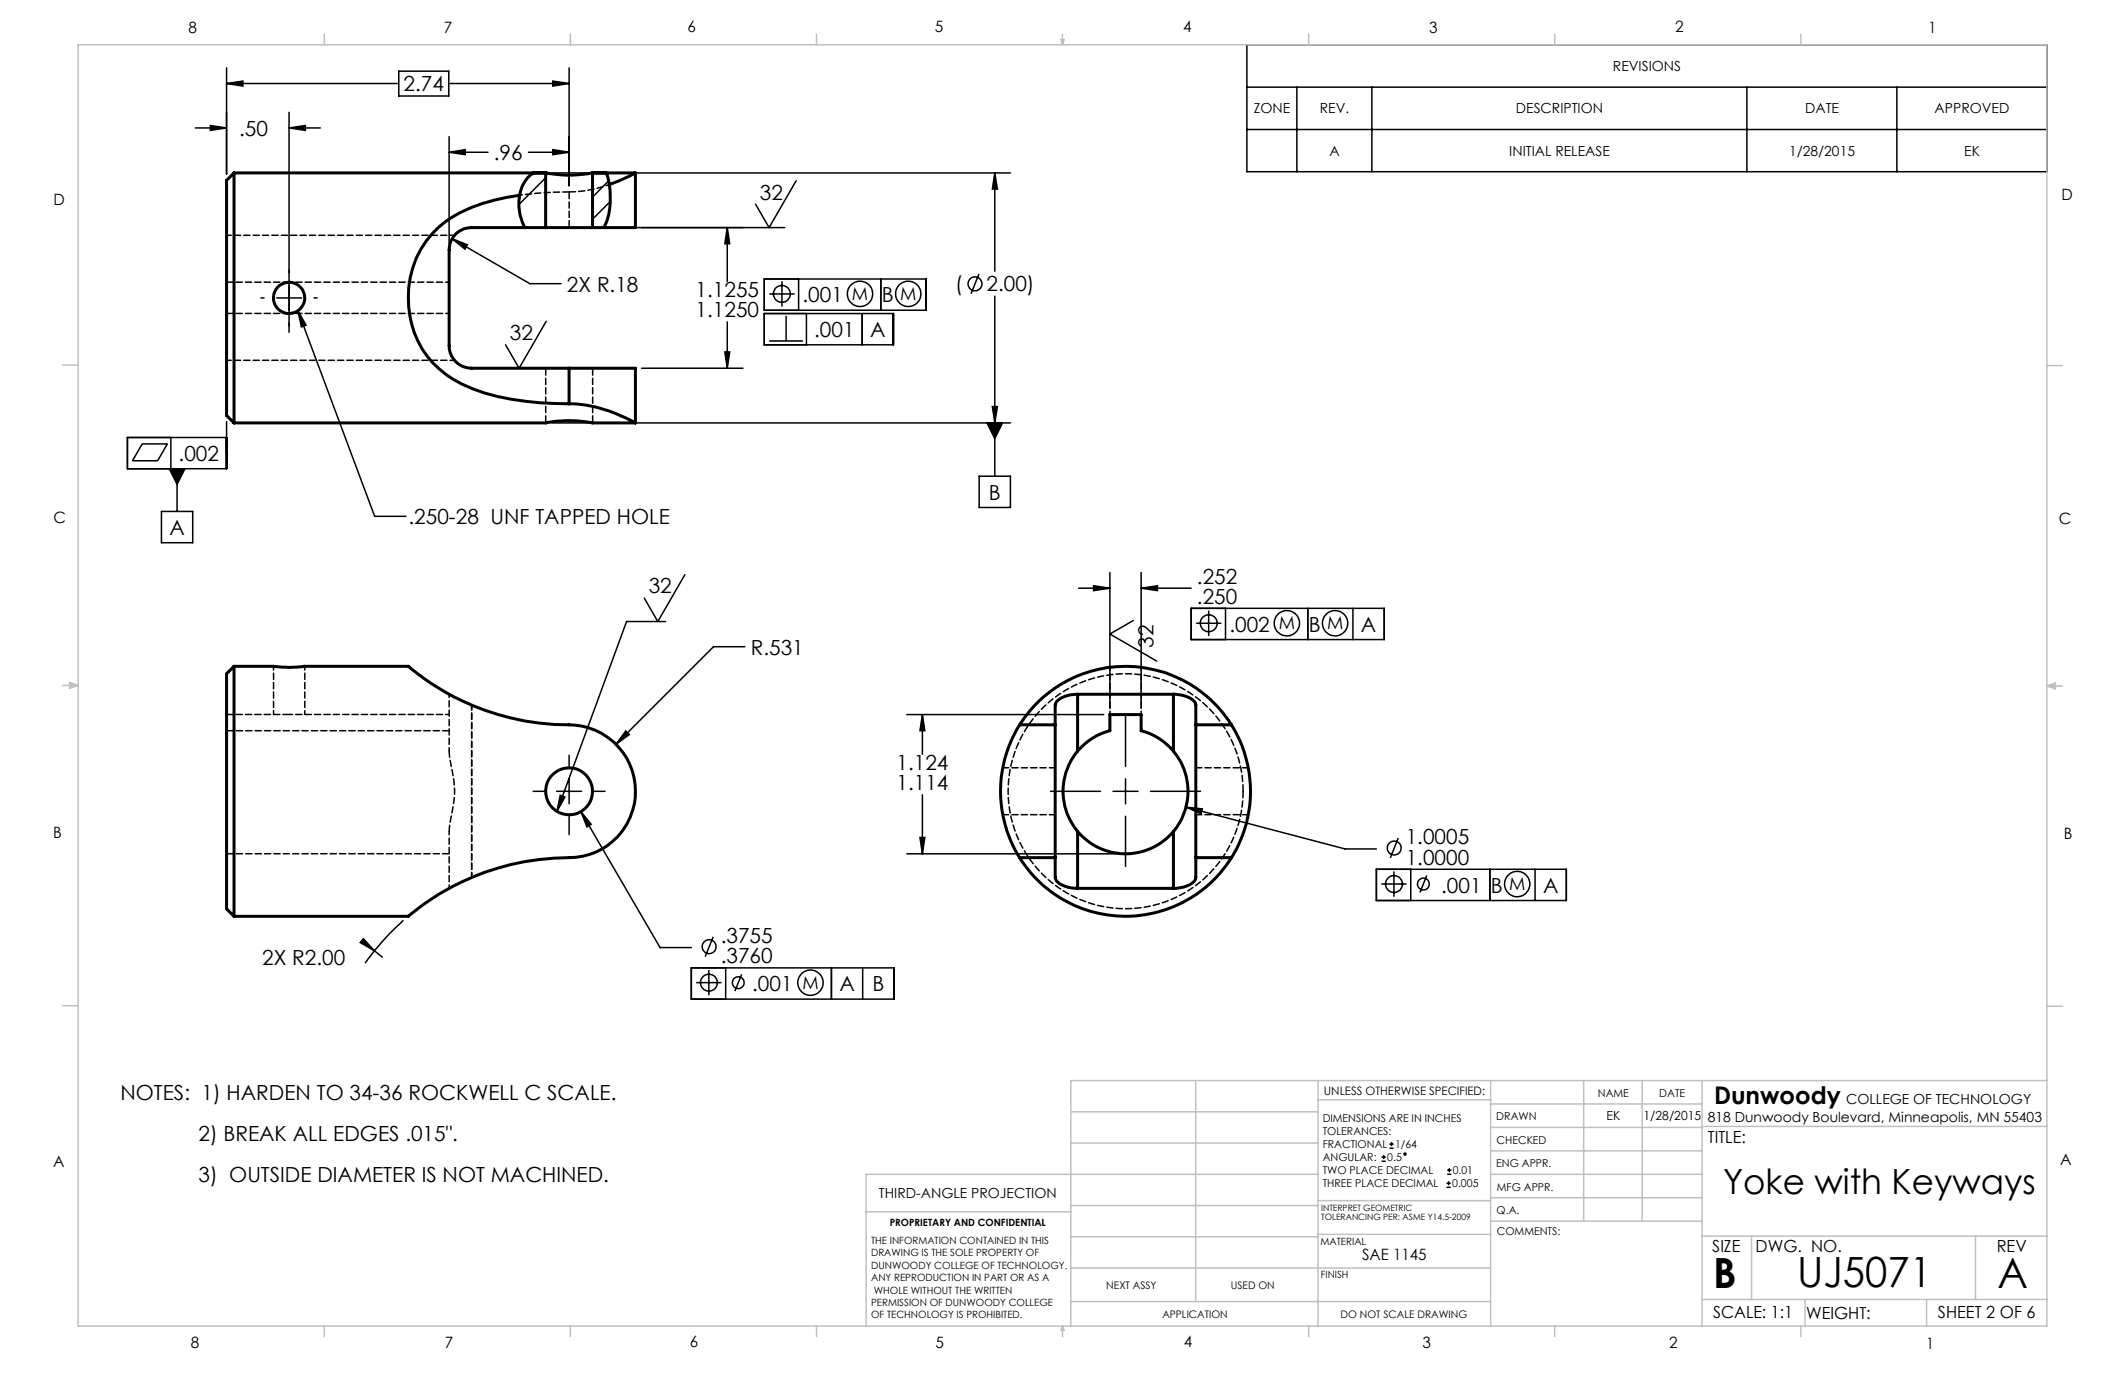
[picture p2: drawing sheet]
<svg xmlns="http://www.w3.org/2000/svg" width="432mm" height="279mm" viewBox="0 0 432 279" stroke-linecap="round" stroke-linejoin="round" font-family="sans-serif">
<g fill="none" stroke="#000" stroke-width=".3">
<path d="M46 17l3.4-.5v1zM46 13.8v21.6M46 17h34.7M81 14.5h10.2v5h-10.2zM91.5 17h24.1M112.3 16.5l3.3 .5-3.3 .5zM115.6 13.8v23.9M253.4 9.1h162.5v25.8h-162.5zM253.4 17.7h162.5M263.5 17.7v17.2M278.8 17.7v17.2M355 17.7v17.2"/>
<path d="M385.4 17.7v17.2M39.7 26h6.3M42.8 25.5l3.2 .5-3.2 .5zM58.7 26l3.4-.5v1zM58.7 22.8v44.7M58.7 26h6.4M91.3 27.8v21.7M91.3 30.9h7.9M91.3 30.9l3.2-.5v1zM107.4 30.9h8.2M110.9 36.1l-5.5 5.5M112.1 35.1h93.2"/>
<path d="M112.3 30.4l3.3 .5-3.3 .5zM123.7 36.8l-3.3 3.2M161.8 36.7l-5.5 9.5-2.8-4.7M202.1 35.1l.6 3.3h-1.1zM202.1 35.1v20M253.4 26.3h162.5M91.9 48.5l3.1 1.2-.5 .9zM91.9 48.5l15.8 9.1h6.3M116.9 46.2h42.6M124 41l-3.6 3.6M147.8 46.2l.5 3.3h-1zM147.8 46.2v11"/>
<path d="M155.3 56.7h32.9v6.3h-32.9zM156.3 59.7h5.2M158.9 57.1v5.2M162.3 56.7v6.3M179 56.7v6.3M198.9 55.7l-1.6 4M53 60.5h.7M56.2 60.5h5.1M60.5 63.1l15.6 41.8h6.4M60.5 63.1l1.7 3-1 .3zM63.8 60.5h.7M111 65.3l-5.5 9.5-2.8-4.7"/>
<path d="M130.4 74.8h20.6M147.3 71.5h1l-.5 3.3zM147.8 65.4v9.4M155.3 63.7h26.2v6.4h-26.2zM156.3 69.3h6.9M159.7 64.2v5.1M163.9 63.7v6.4M175.2 63.7v6.4M202.1 60.2v36.6M28.9 90.2h5.1l-2 3.4h-5.1zM34.4 95.2h3.2l-1.6 3.2zM34.7 88.9v6.3"/>
<path d="M36 95.2v8.7M46 85.7v9.5h-20.1v-6.3h20.1M112.1 85.9h93.2M199 96.8h6.3v6.3h-6.3zM200.6 85.9h3.1l-1.6 3.2zM201.6 82.6h1.1l-.6 3.3zM32.8 103.9h6.4v6.4h-6.4zM139.2 116.8l-5.5 9.5-2.8-4.8M219.2 119.5h6.3M222.2 119l3.3 .5-3.3 .5zM225.5 116.3v27.6M231.9 119.5l3.3-.5v1z"/>
<path d="M231.9 116.3v27.6M231.9 119.5h10.1M135.3 126.3h-8l-14.1 38.6M151.3 131.4h-6.3l-19.8 19.8M230.3 126.1l-4.8 2.7 9.6 5.5M242 123.6h39.3v6.4h-39.3zM243.1 126.6h5.1M245.6 124.1v5.1M249 123.6v6.4M265.7 123.6v6.4M274.9 123.6v6.4M115.6 153.5v2.2"/>
<path d="M115.6 158.3v5M127.1 148.6l.8 .7-2.7 1.9zM184.3 145.2h40M187.4 145.2l.5 3.3h-1zM187.4 145.2v8.1M228.7 145.6v10.1M228.7 158.3v5M108.3 160.8h2.3M113.1 160.8h5.1M113.8 161.6l1 .4-1.6 2.9zM115.6 165.9v3.7M118 164.9l2.1 2.6-.8 .5z"/>
<path d="M118 164.9l16.1 27.6h6.4M120.7 160.8h2.2M184.3 173.5h43.1M186.9 170.2h1l-.5 3.3zM187.4 161.5v12M213.5 160.8h10.1M226.2 160.8h5M228.7 165.9v10.1M233.8 160.8h10.1M241 164l3.3 .4-.2 .9zM241 164l32.3 8.5h6.4M279.7 176.6h38.6v6.4h-38.6z"/>
<path d="M280.7 179.6h5.1M283.2 177.1v5.1M284.1 170.3l-1.6 4M286.7 176.6v6.4M289.9 177.9l-1.4 3.5M302.8 176.6v6.4M311.9 176.6v6.4M73.8 190.7l2.3 2.5-2.9-1.7zM76.1 193.2l1.6 1.3M82 187a53.2 53.2 0 0 0-7.8 8.7M140.5 196.7h41.1v6.3h-41.1zM141.5 199.7h5.1"/>
<path d="M144 197.1v5.1M144.9 190.4l-1.6 4M147.5 196.7v6.3M150.7 198l-1.4 3.4M168.9 196.7v6.3M175.3 196.7v6.3M280.7 236h.9M280.7 235.1h.9M281.2 234.7v.8M282.3 233.3h.9M282.3 232.5h.9M282.8 232.1v.8"/>
<path d="M294.1 238.6h.8M294.1 237.8h.8M294.5 237.4v.8M293.9 241.3h.9M293.9 240.5h.9M294.4 240v.8"/>
<circle cx="158.9" cy="59.7" r="1.71"/>
<circle cx="174.8" cy="59.7" r="2.59"/>
<circle cx="184.5" cy="59.7" r="2.58"/>
<circle cx="198.1" cy="57.7" r="1.42"/>
<circle cx="245.6" cy="126.6" r="1.71"/>
<circle cx="261.5" cy="126.7" r="2.57"/>
<circle cx="271.3" cy="126.6" r="2.57"/>
<circle cx="283.3" cy="179.6" r="1.71"/>
<circle cx="283.3" cy="172.3" r="1.42"/>
<circle cx="289.2" cy="179.7" r="1.2"/>
<circle cx="308.3" cy="179.6" r="2.57"/>
<circle cx="144" cy="199.7" r="1.72"/>
<circle cx="144.1" cy="192.4" r="1.42"/>
<circle cx="150" cy="199.7" r="1.2"/>
<circle cx="164.7" cy="199.7" r="2.57"/>
<circle cx="285.5" cy="234.5" r=".21"/>
</g>
<g fill="none" stroke="#c0c0c0" stroke-width=".3">
<path d="M15.9 9.1h400v260.4h-400zM65.9 6.9v2.2M115.9 6.9v2.2M165.9 6.9v2.2M215.6 8h.6l-.3 1.1zM215.7 8l.2 1.1M215.9 6.9v2.2M216 8l-.1 1.1M265.9 6.9v2.2M315.9 6.9v2.2M365.9 6.9v2.2M12.7 74.2h3.2"/>
<path d="M415.9 74.3h3.2M12.7 139.3h3.2M14.2 139.1l1.7 .2M14.2 138.7l1.7 .6-1.7 .5zM15.9 139.3l-1.7 .3M415.9 139.4h3.2M415.9 139.4l1.8-.6v1.2zM415.9 139.4l1.8 .3M417.7 139.2l-1.8 .2M12.7 204.4h3.2M243 219.6v44.9M267.8 219.6v49.9"/>
<path d="M302.9 219.6v49.9M321.8 219.6v28.5M333.7 219.6v28.5M345.9 219.6v49.9M415.9 204.5h3.2M415.9 219.6h-198.3v49.9M217.6 232.3h50.2M217.6 225.9h50.2M267.8 238.6h-91.8v30.9M267.8 223.5h35.1M302.9 233.9h43M302.9 229.1h43"/>
<path d="M302.9 224.3h43M302.9 238.6h43M345.9 228.9h70M176 246.2h41.6M217.6 257.7h85.3M217.6 251.3h50.2M217.6 245h50.2M267.8 250.8h35.1M267.8 244h35.1M302.9 248.1h43M302.9 243.4h43M345.9 251.2h70"/>
<path d="M355.9 251.2v12.9M401.4 251.2v12.9M65.9 269.5v2.1M115.9 269.5v2.1M165.9 269.5v2.1M215.9 269.5v2.1M215.9 269.5l.3 .8h-.6zM217.6 264.5h85.3M265.9 269.5v2.1M315.9 269.5v2.1M345.9 264.1h70M365.9 269.5v2.1"/>
<path d="M366.8 264.1v5.4M391.5 264.1v5.4"/>
</g>
<g fill="#000">
<path d="M201.6 82.6h1.1l-.6 3.3zM202.1 35.1l.6 3.3h-1.1zM46 17l3.4-.5v1zM112.3 16.5l3.3 .5-3.3 .5zM91.3 30.9l3.2-.5v1zM112.3 30.4l3.3 .5-3.3 .5z"/>
<path d="M113.8 161.6l1 .4-1.6 2.9zM60.5 63.1l1.7 3-1 .3zM34.4 95.2l1.6 3.2 1.6-3.2zM200.6 85.9l1.5 3.2 1.6-3.2z"/>
<path d="M241 164l3.1 1.3 .2-.9zM222.2 119l3.3 .5-3.3 .5zM231.9 119.5l3.3-.5v1zM186.9 170.2h1l-.5 3.3zM187.4 145.2l.5 3.3h-1zM127.1 148.6l-1.9 2.6 2.7-1.9zM73.8 190.7l-.6 .8 2.9 1.7zM118 164.9l1.3 3.1 .8-.5zM147.3 71.5h1l-.5 3.3zM147.8 46.2l.5 3.3h-1zM58.7 26l3.4-.5v1zM42.8 25.5l3.2 .5-3.2 .5zM91.9 48.5l2.6 2.1 .5-.9z"/>
</g>
<g fill="none" stroke="#000" stroke-width=".61">
<path d="M47.6 35.1v50.8M47.6 35.1l-1.6 1.6v47.7l1.6 1.5M47.6 35.1h63.3M105.6 39.7a33.5 33.5 0 0 0-15.1 5.4 19.7 19.7 0 0 0-2.6 28.6 23.2 23.2 0 0 0 10.7 6.2 61.9 61.9 0 0 0 17 2.2M105.6 39.7a10.1 10.1 0 0 0 1 6.5M108.4 35.1a6.1 6.1 0 0 0-2.8 4.6M110.9 35.1h.1M110.9 35.1v11.1M110.9 35.1h.1a24.4 24.4 0 0 0 9.4 0M120.4 35.1h8.7M120.4 35.1v11.1M123.2 35.1l.6 2.4"/>
<path d="M123.8 37.5l.2 1.2a14 14 0 0 1-1.3 7.5M129.1 35.1l-3.3 1.7-2 .7M129.1 35.1v11.1h-6.4M106.6 46.2h-8.1a9.5 9.5 0 0 0-5.1 .7 4.5 4.5 0 0 0-2.1 3.9v19.4a4.6 4.6 0 0 0 4.5 4.6h19.8M106.6 46.2h4.3M110.9 46.2h9.5M120.4 46.2h2.3M115.6 74.8h13.5v11.1M115.6 74.8v7.3M47.6 85.9h63.3a25 25 0 0 1 9.5 0h8.7M115.6 82.1a30 30 0 0 1 13.5 3.8M47.6 135.4h8a23.8 23.8 0 0 0 6.3 0h21.1a51.3 51.3 0 0 0 33.9 12 13.5 13.5 0 0 1 12.2 14 13.5 13.5 0 0 1-13.5 12.9 50.3 50.3 0 0 0-32.6 11.9h-35.4"/>
<path d="M47.6 135.4v50.8M47.6 135.4l-1.6 1.5v47.8l1.6 1.5M207.2 147.3a25.4 25.4 0 0 0 0 27M207.2 147.3a25.4 25.4 0 0 1 43 0M207.2 147.3h7.2M214.4 147.3v27M219 141.1a5.7 5.7 0 0 0-4.3 1.5 2.89 2.89 0 0 0-.3 2.1v2.6M219 152.6a12.8 12.8 0 0 0 0 16.4M219 152.6a12.8 12.8 0 0 1 6.5-4.1v-3.3h6.4v3.3a12.8 12.8 0 0 1 6.5 4.1M219 141.1h19.4M219 141.1v11.5M238.4 141.1a5.2 5.2 0 0 1 4.5 1.8l.1 4.4"/>
<path d="M238.4 152.6a12.8 12.8 0 0 1 0 16.4M238.4 141.1v11.5M243 147.3v27M243 147.3h7.2M250.2 147.3a25.4 25.4 0 0 1 0 27M207.2 174.3a25.4 25.4 0 0 0 43 0M207.2 174.3h7.2M214.4 174.3v2.6a2.6 2.6 0 0 0 .5 2.4l.9 .5 1.2 .5 2 .2M219 169a12.8 12.8 0 0 0 19.4 0M219 169v11.5M238.4 169v11.5M243 174.3v2.6a3 3 0 0 1-.3 2.1 5.8 5.8 0 0 1-4.3 1.5"/>
<path d="M243 174.3h7.2M219 180.5h19.4"/>
<circle cx="58.7" cy="60.5" r="3.2"/>
<circle cx="115.6" cy="160.8" r="4.8"/>
</g>
<path d="M115.7 39v7.2M115.7 74.8v7.2M91.3 148.5h-45.2M46.1 173.5h45.2M252.6 160.8a23.9 23.9 0 0 1-35.4 20.9 23.9 23.9 0 0 1-1.2-41.1 23.9 23.9 0 0 1 36.6 18.8v1.4" fill="none" stroke="#000" stroke-width=".3" stroke-dasharray="1.3 .6" stroke-dashoffset="-.1"/>
<path d="M214.4 156h-10.6M253.7 156h-10.7M203.8 165.5h10.6M243 165.5h10.7" fill="none" stroke="#000" stroke-width=".3" stroke-dasharray="1.3 .6" stroke-dashoffset=".1"/>
<path d="M91.3 57.3h-32.5M91.3 63.7h-32.5M225.6 135.6v9.6M91.3 152.6v-11.6M91.3 145.2h-32.5M231.9 145.2v-9.6M91.3 180.5v-11.6" fill="none" stroke="#000" stroke-width=".3" stroke-dasharray="1.3 .6" stroke-dashoffset=".6"/>
<path d="M92.4 47.8h-46.3M46.1 73.2h46.3M95.8 178.3v-35" fill="none" stroke="#000" stroke-width=".3" stroke-dasharray="1.3 .6" stroke-dashoffset=".3"/>
<path d="M115.7 39a68.4 68.4 0 0 0-12.7 1.1M124.4 37.3a24.7 24.7 0 0 1-8.7 1.7M129.1 35.1h.1M58.8 57.3h-12.7M58.8 63.7h-12.7M58.8 145.2h-12.7M91.3 152.6l.3 2.8a20.1 20.1 0 0 1 0 10.9l-.3 2.6M110.9 160.8v.1M110.9 160.7v.1" fill="none" stroke="#000" stroke-width=".3" stroke-dasharray="1.3 .6"/>
<path d="M55.6 135.4v9.8M61.9 145.2v-9.8M120.4 161.2v-1" fill="none" stroke="#000" stroke-width=".3" stroke-dasharray="1.3 .6" stroke-dashoffset=".5"/>
<path d="M110.9 35.1v11.1M120.4 46.2v-11.1M110.9 74.8v11.1M120.4 85.9v-11.1" fill="none" stroke="#000" stroke-width=".3" stroke-dasharray="1.3 .6" stroke-dashoffset="-.2"/>
<g font-size="8.5">
<text x="348.1" y="261.8">B</text>
<text x="365.2" y="261.6">UJ5071</text>
<text x="405.9" y="261.6">A</text>
</g>
<text font-size="7.1" x="350.1" y="242.6">Yoke with Keyways</text>
<text font-size="4.9" x="348.3" y="224.3">Dunwoody</text>
<g font-size="4.2">
<text x="82" y="18.6">2.74</text>
<text x="48.6" y="27.6">.50</text>
<text x="100.3" y="32.5">.96</text>
<text x="154.4" y="40.5">32</text>
<text x="115.2" y="59.2">2X R.18</text>
<text x="194.1" y="59.2">(</text>
<text x="200.5" y="59.2">2.00)</text>
<text x="141.3" y="60.4">1.1255</text>
<text x="141.3" y="64.5">1.1250</text>
<text x="163.1" y="61.5">.001</text>
<text x="179.2" y="61.5">B</text>
<text x="103.6" y="69.1">32</text>
<text x="165.4" y="68.5">.001</text>
<text x="176.8" y="68.5">A</text>
<text x="36.3" y="93.7">.002</text>
<text x="201" y="101.5">B</text>
<text x="83" y="106.5">.250-28 UNF TAPPED HOLE</text>
<text x="34.4" y="108.7">A</text>
<text x="243.2" y="118.6">.252</text>
<text x="131.8" y="120.6">32</text>
<text x="243.2" y="122.7">.250</text>
<text x="234.4" y="131.6" transform="rotate(-90 234.4 131.6)">32</text>
<text x="249.8" y="128.4">.002</text>
<text x="266" y="128.4">B</text>
<text x="276.5" y="128.4">A</text>
<text x="152.5" y="133">R.531</text>
<text x="182.2" y="156.5">1.124</text>
<text x="182.2" y="160.6">1.114</text>
<text x="285.7" y="171.6">1.0005</text>
<text x="285.7" y="175.7">1.0000</text>
<text x="292.8" y="181.4">.001</text>
<text x="303" y="181.4">B</text>
<text x="313.5" y="181.4">A</text>
<text x="146.4" y="191.6">.3755</text>
<text x="53.3" y="196.1">2X R2.00</text>
<text x="146.4" y="195.7">.3760</text>
<text x="152.8" y="201.4">.001</text>
<text x="170.6" y="201.4">A</text>
<text x="177.3" y="201.4">B</text>
<text x="24.5" y="223.5">NOTES: 1) HARDEN TO 34-36 ROCKWELL C SCALE.</text>
<text x="40.3" y="231.8">2) BREAK ALL EDGES .015&quot;.</text>
<text x="40.3" y="240.2">3) OUTSIDE DIAMETER IS NOT MACHINED.</text>
</g>
<g font-size="3.6">
<text x="173.1" y="61">M</text>
<text x="182.9" y="61">M</text>
<text x="259.9" y="127.9">M</text>
<text x="269.7" y="127.9">M</text>
<text x="306.7" y="180.9">M</text>
<text x="163.1" y="200.9">M</text>
</g>
<g font-size="3.4">
<text x="347.1" y="232.3">TITLE:</text>
<text x="347.9" y="254.3">SIZE</text>
<text x="356.7" y="254.4">DWG. NO.</text>
<text x="405.7" y="254.5">REV</text>
<text x="348.1" y="267.9">SCALE: 1:1</text>
<text x="367" y="268">WEIGHT:</text>
<text x="393.8" y="267.9">SHEET 2 OF 6</text>
</g>
<g font-size="3.2">
<text x="38.3" y="6.7">8</text>
<text x="90.2" y="6.7">7</text>
<text x="139.7" y="6.5">6</text>
<text x="190" y="6.5">5</text>
<text x="240.4" y="6.5">4</text>
<text x="290.4" y="6.7">3</text>
<text x="340.4" y="6.5">2</text>
<text x="391.9" y="6.7">1</text>
<text x="10.9" y="41.6">D</text>
<text x="418.9" y="40.7">D</text>
<text x="10.9" y="106.3">C</text>
<text x="418.4" y="106.4">C</text>
<text x="10.8" y="170.2">B</text>
<text x="419.4" y="170.6">B</text>
<text x="10.8" y="237.2">A</text>
<text x="418.6" y="236.8">A</text>
<text x="276.8" y="256">SAE 1145</text>
<text x="38.8" y="273.8">8</text>
<text x="90.4" y="273.8">7</text>
<text x="140.2" y="273.8">6</text>
<text x="190.1" y="273.9">5</text>
<text x="240.5" y="273.8">4</text>
<text x="289" y="273.9">3</text>
<text x="339.1" y="273.8">2</text>
<text x="391.4" y="274.1">1</text>
</g>
<g font-size="2.8">
<text x="327.8" y="14.5">REVISIONS</text>
<text x="254.8" y="23">ZONE</text>
<text x="268.2" y="23">REV.</text>
<text x="308" y="23">DESCRIPTION</text>
<text x="366.8" y="23">DATE</text>
<text x="393.1" y="23">APPROVED</text>
<text x="270.1" y="31.6">A</text>
<text x="306.7" y="31.6">INITIAL RELEASE</text>
<text x="363.5" y="31.6">1/28/2015</text>
<text x="399.1" y="31.6">EK</text>
<text x="347.1" y="228">818 Dunwoody Boulevard, Minneapolis, MN 55403</text>
<text x="375.1" y="224.3">COLLEGE OF TECHNOLOGY</text>
<text x="178.6" y="243.5">THIRD-ANGLE PROJECTION</text>
</g>
<g font-size="2.5">
<text x="326.4" y="227.6">EK</text>
<text x="334" y="227.7">1/28/2015</text>
</g>
<text font-size="2.4" x="269" y="222.4">UNLESS OTHERWISE SPECIFIED:</text>
<g font-size="2.2">
<text x="268.8" y="228">DIMENSIONS ARE IN INCHES</text>
<text x="304.1" y="227.7">DRAWN</text>
<text x="324.7" y="222.9">NAME</text>
<text x="337.2" y="222.9">DATE</text>
<text x="268.8" y="230.6">TOLERANCES:</text>
<text x="268.8" y="233.3">FRACTIONAL</text>
<text x="283.5" y="233.3">1/64</text>
<text x="304.1" y="232.6">CHECKED</text>
<text x="268.8" y="238.6">TWO PLACE DECIMAL</text>
<text x="268.8" y="235.9">ANGULAR:</text>
<text x="281.9" y="236">0.5</text>
<text x="295.2" y="238.6">0.01</text>
<text x="304" y="237.2">ENG APPR.</text>
<text x="268.8" y="241.3">THREE PLACE DECIMAL</text>
<text x="295.1" y="241.3">0.005</text>
<text x="304.2" y="241.9">MFG APPR.</text>
<text x="304.1" y="246.7">Q.A.</text>
<text x="304.1" y="250.9">COMMENTS:</text>
</g>
<g font-size="2.1">
<text x="224.8" y="262">NEXT ASSY</text>
<text x="250.1" y="261.9">USED ON</text>
<text x="236.2" y="267.8">APPLICATION</text>
<text x="272.4" y="267.8">DO NOT SCALE DRAWING</text>
</g>
<g font-size="2">
<text x="180.8" y="249.2">PROPRIETARY AND CONFIDENTIAL</text>
<text x="177" y="252.8">THE INFORMATION CONTAINED IN THIS</text>
<text x="177" y="255.3">DRAWING IS THE SOLE PROPERTY OF</text>
<text x="177" y="257.8">DUNWOODY COLLEGE OF TECHNOLOGY.</text>
<text x="268.3" y="252.9">MATERIAL</text>
<text x="177" y="260.3">ANY REPRODUCTION IN PART OR AS A</text>
<text x="177.6" y="262.9">WHOLE WITHOUT THE WRITTEN</text>
<text x="268.4" y="259.7">FINISH</text>
<text x="177" y="265.4">PERMISSION OF DUNWOODY COLLEGE</text>
<text x="177" y="267.9">OF TECHNOLOGY IS PROHIBITED.</text>
</g>
<g font-size="1.8">
<text x="268.5" y="246.1">INTERPRET GEOMETRIC</text>
<text x="268.5" y="247.9">TOLERANCING PER: ASME Y14.5-2009</text>
</g>
</svg>
